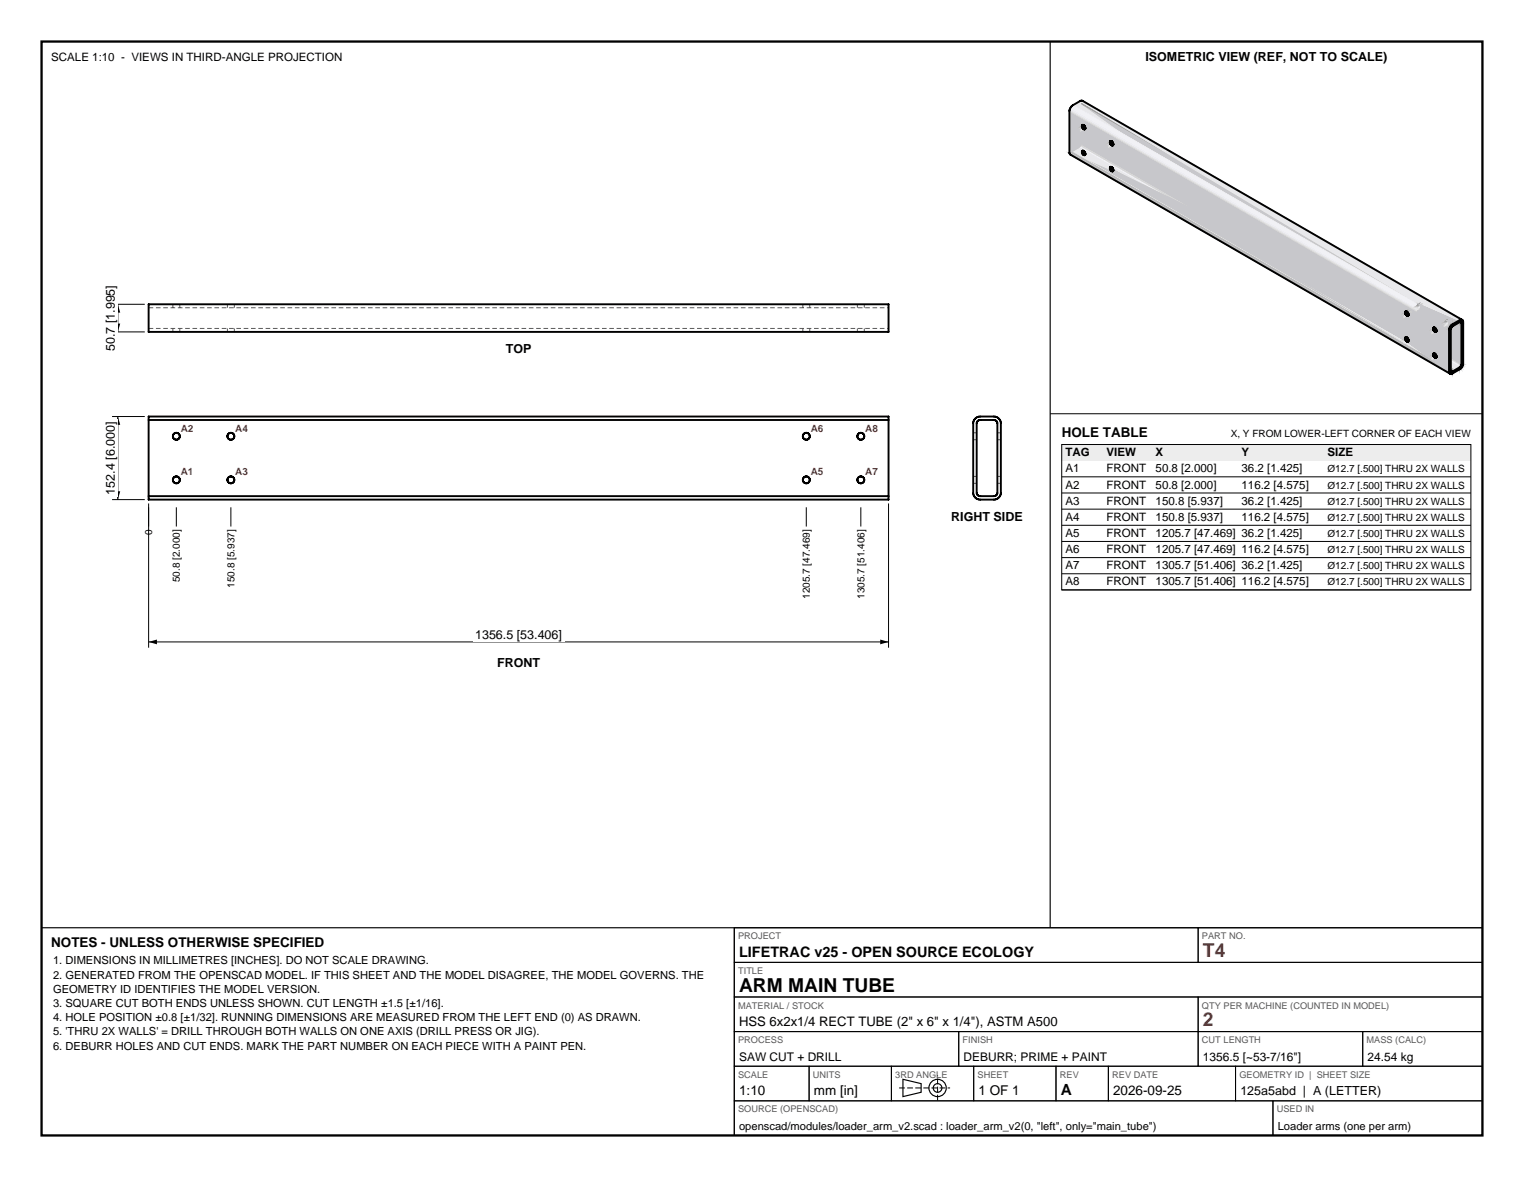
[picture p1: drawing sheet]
<svg xmlns="http://www.w3.org/2000/svg" width="279mm" height="216mm" viewBox="0 0 279 216" stroke-linecap="round" stroke-linejoin="round" font-family="sans-serif">
<path d="M7.6 7.6h264.2v200.7h-264.2z" fill="none" stroke="#000" stroke-width=".42"/>
<g fill="none" stroke="#000" stroke-width=".21">
<path d="M192.5 7.6v162.6M7.6 170.2h264.2M134.6 170.2v38.1M165.5 198l3.4 .8v1.6l-3.4 .8z"/>
<circle cx="171.9" cy="199.6" r="1.59"/>
<circle cx="171.9" cy="199.6" r=".79"/>
</g>
<g fill="none" stroke="#000" stroke-width=".18">
<path d="M27.2 92.4v26.4M162.9 92.4v26.4M27.2 117.8h135.7M134.6 170.2h85.1v6.3h-85.1zM134.6 176.5h137.2v6.4h-137.2zM219.7 170.2h52.1v6.3h-52.1zM134.6 182.9h85.1v6.3h-85.1zM134.6 189.2h41.2v6.4h-41.2zM134.6 195.6h13.7v6.3h-13.7zM148.3 195.6h15.1v6.3h-15.1zM163.4 195.6h15.1v6.3h-15.1zM175.8 189.2h43.9v6.4h-43.9z"/>
<path d="M178.5 195.6h15.1v6.3h-15.1zM193.6 195.6h9.6v6.3h-9.6zM203.2 195.6h23.3v6.3h-23.3zM219.7 182.9h52.1v6.3h-52.1zM219.7 189.2h30.1v6.4h-30.1zM226.5 195.6h45.3v6.3h-45.3zM249.8 189.2h22v6.4h-22zM134.6 201.9h98.8v6.4h-98.8zM233.4 201.9h38.4v6.4h-38.4z"/>
</g>
<path d="M164.8 199.6h9.4M171.9 201.9v-4.6" fill="none" stroke="#000" stroke-width=".18" stroke-dasharray="1.1 .4" stroke-linecap="butt"/>
<g fill="none" stroke="#000" stroke-width=".35">
<path d="M27.2 55.8h135.7v5.1h-135.7zM27.2 76.4h135.7v15.2h-135.7zM27.2 77h135.7M178.7 76.8l.7-.4h2.8l.8 .2 .4 .7 .1 13.2-.3 .7-.7 .4h-3.1l-.7-.4-.2-.4-.1-13.3zM179.2 77.3l.5-.3h2.5l.4 .2 .2 .3 .1 12.9-.2 .4-.3 .2h-2.8l-.5-.4v-13zM27.2 91h135.7"/>
<circle cx="32.3" cy="88" r=".63"/>
<circle cx="32.3" cy="80" r=".64"/>
<circle cx="42.3" cy="88" r=".64"/>
<circle cx="42.3" cy="80" r=".64"/>
<circle cx="147.8" cy="88" r=".64"/>
<circle cx="147.8" cy="80" r=".64"/>
<circle cx="157.8" cy="88" r=".64"/>
<circle cx="157.8" cy="80" r=".64"/>
</g>
<g fill="none" stroke="#595959" stroke-width=".18" stroke-dasharray=".8 .5" stroke-linecap="butt">
<path d="M27.2 56.5h135.7M31.7 56.5v-.7M33 56.5v-.7M41.7 56.5v-.7M43 56.5v-.7M147.2 56.5v-.7M148.5 56.5v-.7M157.2 56.5v-.7M158.5 56.5v-.7M27.2 60.2h135.7M31.7 60.9v-.7M33 60.9v-.7"/>
<path d="M41.7 60.9v-.7M43 60.9v-.7M147.2 60.9v-.7M148.5 60.9v-.7M157.2 60.9v-.7M158.5 60.9v-.7M178.4 79.4h.7M182.9 79.4h.6M178.4 88.7h.7M178.4 87.4h.7M178.4 80.7h.7M182.9 88.7h.6"/>
<path d="M182.9 87.4h.6M182.9 80.7h.6"/>
</g>
<path d="M27.2 117.8l1.6-.5v.9zM161.4 117.3l1.5 .5-1.5 .4z" fill="#000"/>
<path d="M86.7 114.9h16.8v2.9h-16.8z" fill-rule="evenodd" fill="#fff"/>
<path d="M20.5 76.4h6M21.6 76.4v15.2M20.5 91.6h6" fill="none" stroke="#000" stroke-width=".18"/>
<path d="M21.6 76.4l.4 1.5h-.8zM21.2 90.1h.8l-.4 1.5z" fill="#000"/>
<path d="M18.8 76.9h2.8v14.2h-2.8z" fill-rule="evenodd" fill="#fff"/>
<path d="M20.5 55.8h6M21.6 55.8v5.1M20.5 60.9h6" fill="none" stroke="#000" stroke-width=".18"/>
<path d="M21.6 55.8l.4 1.5h-.8zM21.2 59.4h.8l-.4 1.5z" fill="#000"/>
<path d="M18.8 51.9h2.8v12.9h-2.8z" fill-rule="evenodd" fill="#fff"/>
<path d="M192.5 75.9h79.3M27.2 93.1v3.5M32.3 93.1v3.5M42.3 93.1v3.5M147.8 93.1v3.5M157.8 93.1v3.5" fill="none" stroke="#000" stroke-width=".18"/>
<g fill="#c7c7cb" stroke="#c7c7cb" stroke-width=".18">
<path d="M198.3 26.7l2.4 .2z"/>
<path d="M198.3 26.7l2.5 .3z"/>
<path d="M198.3 26.7l2.4 .1z"/>
<path d="M198.3 26.7h2.3z"/>
<path d="M198.3 26.7l2.6 .4z"/>
<path d="M198.3 26.7l2.3-.1z"/>
<path d="M198.3 26.7l2.3-.2z"/>
<path d="M198.3 26.7l2.7 .4z"/>
<path d="M198.3 26.7l2.3-.3z"/>
<path d="M198.3 26.7l2.4-.3z"/>
<path d="M198.3 19.1l2.4 7.3-2.4 .3z"/>
<path d="M198.3 26.7l2.7 .4 5 2.9z"/>
<path d="M196.1 28l2.3 .2z"/>
<path d="M196.1 28l2.4 .3z"/>
<path d="M196.1 28l2.3 .1z"/>
<path d="M196.1 28h2.3z"/>
<path d="M196.1 28l2.5 .4z"/>
<path d="M196.1 28l2.6 .4z"/>
<path d="M196.1 28l2.2-.1z"/>
<path d="M196.1 28l2.2-.2z"/>
<path d="M196.1 28l2.6 .5z"/>
<path d="M196.1 28l2.3-.3z"/>
<path d="M200.7 22.1v4.3z"/>
<path d="M200.8 22.2l-.1 4.1z"/>
<path d="M200.8 22.2v4.1z"/>
<path d="M200.8 22.3l.1 4z"/>
<path d="M201 27.1l4.9 2.9z"/>
<path d="M200.9 22.3v4.1z"/>
<path d="M201.1 27.2l4.8 2.7z"/>
<path d="M201 22.4v4z"/>
<path d="M201.1 27.2l4.7 2.6z"/>
<path d="M201.1 22.4v4.1z"/>
<path d="M201.2 27.1l4.6 2.7z"/>
<path d="M201.2 27.1l4.6 2.6z"/>
<path d="M201.2 22.4v4.2z"/>
<path d="M201.2 22.4v4.3z"/>
<path d="M201.3 27l4.5 2.6z"/>
<path d="M201.3 26.9l4.4 2.6z"/>
<path d="M201.3 26.9l4.5 2.5z"/>
<path d="M196.1 20.3l2.3 7.4-2.3 .3z"/>
<path d="M198.3 26.7l7.8 3.4z"/>
<path d="M201.2 26.8l4.6 2.6z"/>
<path d="M201.2 26.7l4.6 2.6z"/>
<path d="M198.3 19.1l2.4 3v4.3z"/>
<path d="M200.7 22.1v4.2z"/>
<path d="M196.1 28l2.6 .5 5 2.9z"/>
<path d="M200.9 22.4v4z"/>
<path d="M201 27.1l5 2.9z"/>
<path d="M201.1 27.2l4.8 2.8z"/>
<path d="M198.3 19.1l2.4 3z"/>
<path d="M198.3 19.1l2.3 2.9z"/>
<path d="M198.3 19.1l2.3 2.8z"/>
<path d="M198.3 19.1l2.3 2.7z"/>
<path d="M198.4 23.4v4.3z"/>
<path d="M201.2 26.8l4.6 2.5z"/>
<path d="M198.3 19.1l2.3 2.6z"/>
<path d="M198.5 23.5l-.1 4.2z"/>
<path d="M198.5 23.5v4.1z"/>
<path d="M198.3 19.1l2.4 2.5z"/>
<path d="M198.5 23.6l.1 4.1z"/>
<path d="M198.3 19.1l2.5 2.5z"/>
<path d="M198.7 28.5l5 2.8z"/>
<path d="M198.6 23.6l.1 4.1z"/>
<path d="M198.8 28.5l4.8 2.7z"/>
<path d="M198.7 23.7v4z"/>
<path d="M198.3 19.1l2.6 2.5z"/>
<path d="M198.8 23.7v4.1z"/>
<path d="M198.9 28.5l4.6 2.6z"/>
<path d="M198.3 19.1l2.7 2.6z"/>
<path d="M199 28.4l4.5 2.6z"/>
<path d="M198.9 23.7v4.2z"/>
<path d="M198.9 23.7v4.3z"/>
<path d="M199 28.3l4.5 2.6z"/>
<path d="M199 28.2l4.5 2.6z"/>
<path d="M196.1 28l7.7 3.4z"/>
<path d="M199 28.1l4.5 2.6z"/>
<path d="M198.9 28l4.6 2.7z"/>
<path d="M196.1 20.3l2.3 3.1v4.3z"/>
<path d="M201.2 22.4l4.6 2.7-4.6 1.6z"/>
<path d="M201.2 26.7l4.6-1.6v4.2z"/>
<path d="M198.7 28.5l5 2.9z"/>
<path d="M198.8 28.5l4.9 2.8z"/>
<path d="M198.9 28.5l4.7 2.7z"/>
<path d="M198.9 28.4l4.6 2.7z"/>
<path d="M198.3 19.1l7.7 5.5-5-2.9z"/>
<path d="M196.1 20.3l2.3 3.1z"/>
<path d="M196.1 20.3l2.3 3z"/>
<path d="M201.2 22.4l4.6 2.6z"/>
<path d="M196.1 20.3l2.2 2.9z"/>
<path d="M196.1 20.3l2.2 2.8z"/>
<path d="M201.2 22.3l4.6 2.6z"/>
<path d="M201.3 22.3l4.5 2.6z"/>
<path d="M196.1 20.3l2.3 2.7z"/>
<path d="M201.3 22.2l4.4 2.6z"/>
<path d="M196.1 20.3l2.3 2.6z"/>
<path d="M196.1 20.3l2.4 2.6z"/>
<path d="M201.3 22.1l4.5 2.6z"/>
<path d="M201.2 22l4.6 2.6z"/>
<path d="M196.1 20.3l2.5 2.6z"/>
<path d="M201.2 21.9l4.6 2.7z"/>
<path d="M196.1 20.3l2.6 2.6z"/>
<path d="M201.1 21.8l4.8 2.7z"/>
<path d="M201.1 21.7l4.8 2.8z"/>
<path d="M201 21.7l5 2.9z"/>
<path d="M196.1 20.3l2.6 2.7z"/>
<path d="M205.8 25.1v4.2z"/>
<path d="M205.8 25.1l.1 4.2z"/>
<path d="M205.8 25.1l.2 4.2z"/>
<path d="M205.8 25.1l.3 4.2z"/>
<path d="M206.1 25.4v4z"/>
<path d="M206.2 25.4v4z"/>
<path d="M198.9 23.7l4.7 2.7-4.7 1.6z"/>
<path d="M206.3 25.4v4.1z"/>
<path d="M206.3 25.4v4.2z"/>
<path d="M206.4 25.2v4.7z"/>
<path d="M206.3 25.3v4.4z"/>
<path d="M206.4 25.3v4.4z"/>
<path d="M206.4 25.2v4.6z"/>
<path d="M198.9 28l4.7-1.6-.1 4.3z"/>
<path d="M201.2 22.4l4.6 2.7z"/>
<path d="M198.3 19.1l7.8 5.5z"/>
<path d="M205.9 25.2l.2 4.1z"/>
<path d="M201.2 21.9l4.7 2.6z"/>
<path d="M206 25.3l.1 4z"/>
<path d="M206.1 25.3v4z"/>
<path d="M201.1 21.7l4.9 2.9z"/>
<path d="M196.1 20.3l7.6 5.6-5-2.9z"/>
<path d="M198.9 23.7l4.6 2.6z"/>
<path d="M199 23.6l4.5 2.6z"/>
<path d="M206.4 25.3l-.1 4.4z"/>
<path d="M206.4 25.2v4.5z"/>
<path d="M199 23.5l4.5 2.6z"/>
<path d="M199 23.4l4.5 2.6z"/>
<path d="M199 23.3l4.5 2.7z"/>
<path d="M198.9 23.3l4.6 2.6z"/>
<path d="M198.9 23.2l4.7 2.7z"/>
<path d="M198.8 23.1l4.8 2.8z"/>
<path d="M198.8 23l4.9 2.9z"/>
<path d="M198.7 23l5 2.9z"/>
<path d="M203.6 26.4l-.1 4.3z"/>
<path d="M203.6 26.4v4.2z"/>
<path d="M203.6 26.4l.1 4.2z"/>
<path d="M203.6 26.4l.2 4.2z"/>
<path d="M203.9 26.7v4z"/>
<path d="M204 26.7v4.1z"/>
<path d="M204 26.7v4.2z"/>
<path d="M204.1 26.5v4.7z"/>
<path d="M204.1 26.6v4.4z"/>
<path d="M204.1 26.5v4.6z"/>
<path d="M198.9 23.7l4.7 2.7z"/>
<path d="M196.1 20.3l7.7 5.6z"/>
<path d="M199 23.3l4.5 2.6z"/>
<path d="M198.9 23.3l4.7 2.6z"/>
<path d="M203.6 26.5l.2 4.1z"/>
<path d="M203.7 26.6l.1 4z"/>
<path d="M198.8 23.1l4.9 2.8z"/>
<path d="M203.8 26.7v3.9z"/>
<path d="M204.1 26.5v4.5z"/>
<path d="M198.3 26.7l7.8 3.4 54.1 31.2z"/>
<path d="M196.1 28l7.7 3.4 54.1 31.2z"/>
<path d="M206.1 30.1l54 31.2z"/>
<path d="M206.1 30.1l54 31.1z"/>
<path d="M206.2 30.1l53.8 31.1z"/>
<path d="M206.3 30.1l53.7 31z"/>
<path d="M206.3 30.1l53.6 30.9z"/>
<path d="M206.4 30l53.5 30.9z"/>
<path d="M206.4 30l53.5 30.8z"/>
<path d="M206.4 29.9l53.5 30.9z"/>
<path d="M203.8 31.4l54.1 31.2z"/>
<path d="M203.9 31.4l53.9 31.1z"/>
<path d="M203.9 31.4l53.8 31.1z"/>
<path d="M204 31.4l53.7 31z"/>
<path d="M204 31.4l53.6 30.9z"/>
<path d="M204.1 31.3l53.5 30.9z"/>
<path d="M204.1 31.2l53.5 30.9z"/>
<path d="M206.4 25.2l53.5 30.9-53.5-26.2z"/>
<path d="M206.4 25.2l53.5 30.8z"/>
<path d="M206.4 25.1l53.5 30.9z"/>
<path d="M206.4 25l53.5 30.9z"/>
<path d="M206.3 24.9l53.6 30.9z"/>
<path d="M206.3 24.8l53.7 31z"/>
<path d="M206.1 24.6l54.1 31.2z"/>
<path d="M206.2 24.7l53.9 31.1z"/>
<path d="M206.1 24.6l54 31.2z"/>
<path d="M198.3 19.1l69.6 40.1-61.8-34.6z"/>
<path d="M204.1 26.5l53.5 30.9-53.5-26.2z"/>
<path d="M204.1 26.5l53.5 30.8z"/>
<path d="M204.1 26.4l53.5 30.9z"/>
<path d="M204.1 26.3l53.5 30.9z"/>
<path d="M204.1 26.2l53.5 31z"/>
<path d="M204 26.1l53.7 31z"/>
<path d="M203.8 25.9l54.1 31.2z"/>
<path d="M203.9 26l53.9 31.1z"/>
<path d="M203.9 25.9l54 31.2z"/>
<path d="M196.1 20.3l69.6 40.2-61.9-34.6z"/>
<path d="M198.3 26.7l61.9 34.6 7.7 5.5z"/>
<path d="M206.2 30.1l53.9 31.1z"/>
<path d="M206.1 30.1l54.1 31.2z"/>
<path d="M206.3 30.1l53.7 31.1z"/>
<path d="M206.4 29.9l53.5 26.2v4.7z"/>
<path d="M196.1 28l61.8 34.6 7.8 5.6z"/>
<path d="M203.9 31.4l54 31.2z"/>
<path d="M204 31.4l53.7 31.1z"/>
<path d="M204.1 31.4l53.5 30.9z"/>
<path d="M204.1 31.2l53.5 26.2v4.7z"/>
<path d="M206.4 25.2l53.5 30.9z"/>
<path d="M206.4 25l53.5 30.8z"/>
<path d="M206.3 24.9l53.7 30.9z"/>
<path d="M206.3 24.8l53.8 31z"/>
<path d="M204.1 26.5l53.5 30.9z"/>
<path d="M204.1 26.2l53.6 30.9z"/>
<path d="M204 26.1l53.8 31z"/>
<path d="M203.9 26l54 31.1z"/>
<path d="M206.1 24.6l61.8 34.6-7.7-3.4z"/>
<path d="M203.8 25.9l61.9 34.6-7.8-3.4z"/>
<path d="M259.9 56.1v4.7z"/>
<path d="M259.9 56.1v4.6z"/>
<path d="M259.9 56.1v4.5z"/>
<path d="M259.9 56.1l.1 4.5z"/>
<path d="M259.9 56.1l.1 4.4z"/>
<path d="M259.9 56.1l.2 4.4z"/>
<path d="M260.3 61.4l4.9 2.8z"/>
<path d="M259.9 56.1l.3 4.5z"/>
<path d="M260.3 61.4l4.8 2.7z"/>
<path d="M260.3 56.6v4z"/>
<path d="M260.4 61.4l4.7 2.6z"/>
<path d="M260.3 56.6v4.1z"/>
<path d="M260.4 61.4l4.6 2.6z"/>
<path d="M260.4 56.6v4.1z"/>
<path d="M260.5 61.3l4.5 2.6z"/>
<path d="M260.4 56.6l.1 4.3z"/>
<path d="M260.4 56.6v4.2z"/>
<path d="M260.5 61.2l4.5 2.6z"/>
<path d="M260.5 61.1l4.5 2.6z"/>
<path d="M260.5 61l4.5 2.6z"/>
<path d="M260.2 61.3l7.7 5.5z"/>
<path d="M260.5 60.9l4.5 2.6z"/>
<path d="M260 56.3l.2 4.3z"/>
<path d="M259.9 56.3l.3 4.3z"/>
<path d="M260 56.4l.2 4.2z"/>
<path d="M259.9 56.2l.3 4.4z"/>
<path d="M260.1 56.5l.1 4.1z"/>
<path d="M260.2 56.6v4z"/>
<path d="M260.3 61.4l5 2.8z"/>
<path d="M260.4 61.4l4.7 2.7z"/>
<path d="M260.5 61.3l4.5 2.7z"/>
<path d="M257.6 57.4v4.7z"/>
<path d="M257.6 57.4v4.6z"/>
<path d="M257.6 57.4v4.5z"/>
<path d="M260.5 61l4.5 2.5z"/>
<path d="M257.6 57.4l.1 4.5z"/>
<path d="M257.6 57.4l.1 4.4z"/>
<path d="M257.6 57.4l.3 4.5z"/>
<path d="M260.3 61.4l5 2.8 2.6 2.6z"/>
<path d="M258 62.7l4.9 2.8z"/>
<path d="M258 62.7l4.9 2.7z"/>
<path d="M258 57.9v4z"/>
<path d="M258.1 62.7l4.7 2.7z"/>
<path d="M258 57.9v4.1z"/>
<path d="M258.1 62.7l4.7 2.6z"/>
<path d="M258.1 57.9v4.2z"/>
<path d="M258.2 62.6l4.5 2.6z"/>
<path d="M258.1 57.9l.1 4.3z"/>
<path d="M258.2 62.5l4.5 2.6z"/>
<path d="M258.2 62.5l4.5 2.5z"/>
<path d="M258.2 62.4l4.5 2.6z"/>
<path d="M258.2 62.3l4.5 2.6z"/>
<path d="M257.9 62.6l7.8 5.6z"/>
<path d="M258.2 62.2l4.6 2.7z"/>
<path d="M260.4 56.6l4.7 2.7-4.6 1.6z"/>
<path d="M260.5 60.9l4.6-1.6-.1 4.2z"/>
<path d="M257.7 57.7l.2 4.2z"/>
<path d="M257.6 57.6l.3 4.3z"/>
<path d="M257.6 57.5l.3 4.4z"/>
<path d="M257.8 57.8l.1 4.1z"/>
<path d="M257.9 57.9v4z"/>
<path d="M258 62.7l5 2.9z"/>
<path d="M265.3 64.2l2.6 2.6z"/>
<path d="M258.1 62.7l4.8 2.7z"/>
<path d="M265.3 64.3l2.6 2.5z"/>
<path d="M258.2 62.6l4.6 2.7z"/>
<path d="M265.4 64.3l2.5 2.5z"/>
<path d="M265.5 64.3l2.4 2.5z"/>
<path d="M265.6 64.3l2.3 2.5z"/>
<path d="M265.6 64.2l2.3 2.6z"/>
<path d="M260.4 56.6l4.6 2.6z"/>
<path d="M258.2 62.3l4.6 2.6z"/>
<path d="M260.5 56.5l4.5 2.6z"/>
<path d="M265.6 64.1l2.3 2.7z"/>
<path d="M265.6 64l2.3 2.8z"/>
<path d="M265.6 63.9l2.3 2.9z"/>
<path d="M260.5 56.4l4.5 2.6z"/>
<path d="M258 62.7l5 2.9 2.7 2.6z"/>
<path d="M260.5 56.3l4.5 2.6z"/>
<path d="M260.5 56.2l4.5 2.7z"/>
<path d="M260.5 56.2l4.5 2.6z"/>
<path d="M260.4 56.1l4.7 2.7z"/>
<path d="M260.4 56l4.7 2.8z"/>
<path d="M260.3 55.9l4.9 2.9z"/>
<path d="M260.3 55.9l5 2.9z"/>
<path d="M265.1 59.3l-.1 4.2z"/>
<path d="M265.1 59.3v4.2z"/>
<path d="M265.1 59.3l.2 4.2z"/>
<path d="M265.4 59.6v4z"/>
<path d="M258.1 57.9l4.7 2.7-4.6 1.6z"/>
<path d="M265.5 59.6v4.1z"/>
<path d="M265.5 59.6l.1 4.2z"/>
<path d="M265.6 59.6v4.3z"/>
<path d="M258.2 62.2l4.6-1.6v4.3z"/>
<path d="M260.4 56.6l4.7 2.7z"/>
<path d="M260.5 56.6l4.5 2.6z"/>
<path d="M260.2 55.8l7.7 3.4z"/>
<path d="M263 65.6l2.7 2.6z"/>
<path d="M260.5 56.2l4.6 2.6z"/>
<path d="M265.1 59.4l.2 4.1z"/>
<path d="M263.1 65.6l2.6 2.6z"/>
<path d="M265.2 59.5l.1 4z"/>
<path d="M265.3 59.5v4z"/>
<path d="M263.2 65.6l2.5 2.6z"/>
<path d="M260.4 56l4.8 2.8z"/>
<path d="M265.3 59.6v3.9z"/>
<path d="M263.3 65.6l2.4 2.6z"/>
<path d="M263.3 65.5l2.4 2.7z"/>
<path d="M258.1 57.9l4.7 2.6z"/>
<path d="M263.4 65.5l2.3 2.7z"/>
<path d="M258.2 57.8l4.5 2.7z"/>
<path d="M263.4 65.4l2.3 2.8z"/>
<path d="M263.4 65.3l2.3 2.9z"/>
<path d="M258.2 57.8l4.5 2.6z"/>
<path d="M263.3 65.3l2.4 2.9z"/>
<path d="M263.3 65.2l2.4 3z"/>
<path d="M258.2 57.7l4.5 2.6z"/>
<path d="M258.2 57.6l4.5 2.6z"/>
<path d="M258.2 57.5l4.6 2.6z"/>
<path d="M267.9 59.2v7.6l-2.3-2.9z"/>
<path d="M258.1 57.4l4.7 2.7z"/>
<path d="M258.1 57.3l4.8 2.8z"/>
<path d="M258 57.2l4.9 2.9z"/>
<path d="M258 57.2l5 2.9z"/>
<path d="M262.8 60.6v4.3z"/>
<path d="M262.8 60.6v4.2z"/>
<path d="M262.8 60.6l.1 4.2z"/>
<path d="M262.8 60.6l.2 4.2z"/>
<path d="M262.8 60.6l.2 4.3z"/>
<path d="M263.1 60.9v4z"/>
<path d="M263.2 60.9v4.1z"/>
<path d="M260.3 55.9l7.6 3.3-2.6-.4z"/>
<path d="M263.2 60.9l.1 4.2z"/>
<path d="M263.3 60.9v4.3z"/>
<path d="M265.6 59.5l2.3-.3-2.3 4.7z"/>
<path d="M258.1 57.9l4.7 2.7z"/>
<path d="M258.2 57.9l4.6 2.6z"/>
<path d="M257.9 57.1l7.8 3.4z"/>
<path d="M258.2 57.6l4.6 2.5z"/>
<path d="M262.9 60.7l.1 4.2z"/>
<path d="M262.9 60.8l.1 4.1z"/>
<path d="M258.1 57.4l4.8 2.7z"/>
<path d="M263 60.8v4.1z"/>
<path d="M263 60.9v4z"/>
<path d="M265.6 59.5l2.3-.3z"/>
<path d="M265.7 60.5v7.7l-2.4-3z"/>
<path d="M265.6 59.4l2.3-.2z"/>
<path d="M265.3 58.8l2.6 .4z"/>
<path d="M265.6 59.3l2.3-.1z"/>
<path d="M265.4 58.8l2.5 .4z"/>
<path d="M265.6 59.2h2.3z"/>
<path d="M265.4 58.9l2.5 .3z"/>
<path d="M265.6 59.1l2.3 .1z"/>
<path d="M265.6 59l2.3 .2z"/>
<path d="M265.5 59l2.4 .2z"/>
<path d="M258 57.2l7.7 3.3-2.7-.4z"/>
<path d="M263.3 60.9l2.4-.4-2.4 4.7z"/>
<path d="M263.3 60.8l2.4-.3z"/>
<path d="M263.4 60.7l2.3-.2z"/>
<path d="M263 60.1l2.7 .4z"/>
<path d="M263.4 60.6l2.3-.1z"/>
<path d="M263.1 60.2l2.6 .3z"/>
<path d="M263.3 60.5h2.4z"/>
<path d="M263.2 60.2l2.5 .3z"/>
<path d="M263.3 60.4l2.4 .1z"/>
<path d="M263.2 60.3l2.5 .2z"/>
</g>
<g fill="#dadade" stroke="#dadade" stroke-width=".18">
<path d="M200.7 26.8l.3-.1z"/>
<path d="M198.4 28.1l.4-.1z"/>
<path d="M200.7 22.1l.3-.2z"/>
<path d="M205.8 29.8l.4-.1z"/>
<path d="M198.4 23.4l.4-.1z"/>
<path d="M203.5 31.1l.4-.1z"/>
<path d="M205.8 25l.4-.1z"/>
<path d="M203.5 26.3l.4-.1z"/>
<path d="M259.9 61l.4-.1z"/>
<path d="M257.6 62.3l.4-.1z"/>
<path d="M259.9 56.3l.4-.1z"/>
<path d="M265 64l.4-.1z"/>
<path d="M257.6 57.6l.4-.1z"/>
<path d="M262.8 65.3l.3-.1z"/>
<path d="M265 59.2l.4-.1z"/>
<path d="M262.8 60.5l.3-.1z"/>
</g>
<g fill="#e2e2e7" stroke="#e2e2e7" stroke-width=".18">
<path d="M200.8 27l.2-.3z"/>
<path d="M200.7 26.9l.3-.2z"/>
<path d="M198.5 28.3l.3-.3z"/>
<path d="M198.4 28.2l.4-.2z"/>
<path d="M200.8 22.2l.2-.3z"/>
<path d="M200.7 22.1l.3-.2z"/>
<path d="M205.9 29.9l.3-.2z"/>
<path d="M205.8 29.8l.4-.1z"/>
<path d="M198.5 23.5l.3-.2z"/>
<path d="M198.4 23.4l.4-.1z"/>
<path d="M203.6 31.2l.3-.2z"/>
<path d="M205.9 25.2l.3-.3z"/>
<path d="M205.8 25.1l.4-.2z"/>
<path d="M203.6 26.5l.3-.3z"/>
<path d="M203.6 26.4l.3-.2z"/>
<path d="M198.3 26.8l69.6 40.1z"/>
<path d="M196.1 20l69.6 40.2-69.6-40z"/>
<path d="M198.3 26.8l69.6 40.2z"/>
<path d="M196.1 20.2l69.6 40v.2z"/>
<path d="M260 61.2l.3-.3z"/>
<path d="M260 61.1l.3-.2z"/>
<path d="M257.7 62.5l.3-.3z"/>
<path d="M257.7 62.4l.3-.2z"/>
<path d="M260 56.4l.3-.2z"/>
<path d="M260 56.3l.3-.1z"/>
<path d="M265.1 64.1l.3-.2z"/>
<path d="M265.1 64l.3-.1z"/>
<path d="M257.7 57.7l.3-.2z"/>
<path d="M262.9 65.4l.2-.2z"/>
<path d="M262.8 65.4l.3-.2z"/>
<path d="M265.1 59.4l.3-.3z"/>
<path d="M265.1 59.3l.3-.2z"/>
<path d="M262.9 60.7l.2-.3z"/>
<path d="M262.8 60.6l.3-.2z"/>
</g>
<g fill="#d0d0d4" stroke="#d0d0d4" stroke-width=".18">
<path d="M200.6 26.7l.4-.2z"/>
<path d="M200.6 26.7l.4-.1z"/>
<path d="M198.4 28l.3-.2z"/>
<path d="M198.4 28l.3-.1z"/>
<path d="M200.6 22l.4-.2z"/>
<path d="M200.6 22l.4-.1z"/>
<path d="M205.8 29.7l.3-.2z"/>
<path d="M205.8 29.7l.3-.1z"/>
<path d="M198.4 23.3l.3-.2z"/>
<path d="M198.4 23.3l.3-.1z"/>
<path d="M203.5 31l.3-.2z"/>
<path d="M203.5 31l.4-.1z"/>
<path d="M205.8 24.9l.3-.2z"/>
<path d="M205.8 24.9l.3-.1z"/>
<path d="M203.5 26.2l.3-.1z"/>
<path d="M203.5 26.2l.4-.1z"/>
</g>
<g fill="#e8e8ec" stroke="#e8e8ec" stroke-width=".18">
<path d="M200.8 27l.3-.2z"/>
<path d="M198.5 28.3l.4-.2z"/>
<path d="M198.5 28.3l.3-.2z"/>
<path d="M200.8 22.3l.3-.2z"/>
<path d="M200.8 22.2l.3-.2z"/>
<path d="M205.9 30l.4-.2z"/>
<path d="M205.9 29.9l.3-.2z"/>
<path d="M198.5 23.6l.4-.2z"/>
<path d="M198.5 23.5l.3-.2z"/>
<path d="M203.7 31.3l.3-.2z"/>
<path d="M203.6 31.2l.3-.2z"/>
<path d="M205.9 25.2l.4-.1z"/>
<path d="M205.9 25.2l.3-.2z"/>
<path d="M203.7 26.6l.3-.2z"/>
<path d="M203.6 26.5l.3-.2z"/>
<path d="M260.1 61.2l.3-.2z"/>
<path d="M260 61.2l.3-.2z"/>
<path d="M257.8 62.5l.3-.1z"/>
<path d="M257.7 62.5l.4-.2z"/>
<path d="M260.1 56.5l.3-.2z"/>
<path d="M260 56.4l.3-.2z"/>
<path d="M265.2 64.2l.3-.2z"/>
<path d="M265.1 64.1l.4-.2z"/>
<path d="M257.8 57.8l.3-.2z"/>
<path d="M257.7 57.7l.4-.2z"/>
<path d="M262.9 65.5l.3-.2z"/>
<path d="M262.9 65.4l.3-.2z"/>
<path d="M265.2 59.5l.3-.2z"/>
<path d="M265.1 59.4l.4-.2z"/>
<path d="M262.9 60.8l.3-.2z"/>
<path d="M262.9 60.7l.3-.2z"/>
</g>
<g fill="#c4c4c7" stroke="#c4c4c7" stroke-width=".18">
<path d="M200.6 26.6l.3-.2z"/>
<path d="M200.6 26.6l.4-.1z"/>
<path d="M198.3 27.9l.4-.1z"/>
<path d="M200.6 21.9l.3-.2z"/>
<path d="M200.6 21.9l.4-.1z"/>
<path d="M205.8 29.6l.3-.2z"/>
<path d="M205.8 29.6l.3-.1z"/>
<path d="M198.3 23.2l.4-.2z"/>
<path d="M198.3 23.2l.4-.1z"/>
<path d="M203.5 30.9l.3-.2z"/>
<path d="M203.5 30.9l.3-.1z"/>
<path d="M205.8 24.9l.3-.2z"/>
<path d="M203.5 26.2l.3-.2z"/>
<path d="M203.5 26.2l.3-.1z"/>
</g>
<g fill="#eaeaef" stroke="#eaeaef" stroke-width=".18">
<path d="M200.9 27.1l.3-.2z"/>
<path d="M200.8 27l.3-.2z"/>
<path d="M198.6 28.4l.3-.2z"/>
<path d="M198.5 28.3l.4-.2z"/>
<path d="M200.9 22.3l.3-.2z"/>
<path d="M200.8 22.3l.3-.2z"/>
<path d="M206 30l.3-.2z"/>
<path d="M205.9 30l.4-.2z"/>
<path d="M198.6 23.6l.3-.1z"/>
<path d="M198.5 23.6l.4-.2z"/>
<path d="M203.7 31.4l.4-.2z"/>
<path d="M203.7 31.3l.3-.2z"/>
<path d="M206 25.3l.3-.2z"/>
<path d="M205.9 25.2l.4-.1z"/>
<path d="M203.7 26.6l.4-.2z"/>
<path d="M203.7 26.6l.3-.2z"/>
<path d="M260.1 61.3l.4-.2z"/>
<path d="M260.1 61.2l.3-.2z"/>
<path d="M257.9 62.6l.3-.2z"/>
<path d="M257.8 62.5l.3-.1z"/>
<path d="M260.1 56.5l.4-.1z"/>
<path d="M260.1 56.5l.3-.2z"/>
<path d="M265.3 64.2l.3-.1z"/>
<path d="M265.2 64.2l.3-.2z"/>
<path d="M257.9 57.9l.3-.2z"/>
<path d="M257.8 57.8l.3-.2z"/>
<path d="M263 65.6l.3-.2z"/>
<path d="M262.9 65.5l.3-.2z"/>
<path d="M265.3 59.5l.3-.2z"/>
<path d="M265.2 59.5l.3-.2z"/>
<path d="M263 60.8l.3-.2z"/>
<path d="M262.9 60.8l.3-.2z"/>
</g>
<g fill="#eaeaee" stroke="#eaeaee" stroke-width=".18">
<path d="M200.9 27.1l.4-.2z"/>
<path d="M200.9 27.1l.3-.2z"/>
<path d="M198.7 28.4l.3-.2z"/>
<path d="M198.6 28.4l.3-.2z"/>
<path d="M200.9 22.4l.4-.2z"/>
<path d="M200.9 22.3l.3-.2z"/>
<path d="M206.1 30.1l.3-.2z"/>
<path d="M206 30l.3-.2z"/>
<path d="M198.7 23.7l.3-.2z"/>
<path d="M198.6 23.6l.3-.1z"/>
<path d="M203.8 31.4l.3-.2z"/>
<path d="M203.7 31.4l.4-.2z"/>
<path d="M206.1 25.3l.3-.1z"/>
<path d="M206 25.3l.3-.2z"/>
<path d="M203.8 26.7l.3-.2z"/>
<path d="M203.7 26.6l.4-.2z"/>
<path d="M260.2 61.3l.3-.2z"/>
<path d="M260.1 61.3l.4-.2z"/>
<path d="M257.9 62.6l.3-.1z"/>
<path d="M257.9 62.6l.3-.2z"/>
<path d="M260.2 56.6l.3-.2z"/>
<path d="M260.1 56.5l.4-.1z"/>
<path d="M265.3 64.3l.3-.2z"/>
<path d="M265.3 64.2l.3-.1z"/>
<path d="M257.9 57.9l.3-.2z"/>
<path d="M263 65.6l.4-.2z"/>
<path d="M263 65.6l.3-.2z"/>
<path d="M265.3 59.6l.3-.2z"/>
<path d="M265.3 59.5l.3-.2z"/>
<path d="M263 60.9l.4-.2z"/>
<path d="M263 60.8l.3-.2z"/>
</g>
<g fill="#b6b6b9" stroke="#b6b6b9" stroke-width=".18">
<path d="M200.6 26.6l.3-.2z"/>
<path d="M198.3 27.9l.4-.2z"/>
<path d="M198.3 27.9l.4-.1z"/>
<path d="M200.6 21.8l.3-.2z"/>
<path d="M200.6 21.8l.3-.1z"/>
<path d="M205.7 29.5l.4-.2z"/>
<path d="M205.7 29.5l.4-.1z"/>
<path d="M198.3 23.1l.4-.2z"/>
<path d="M198.3 23.1l.4-.1z"/>
<path d="M203.5 30.8l.3-.2z"/>
<path d="M203.5 30.8l.3-.1z"/>
<path d="M205.7 24.8l.4-.2z"/>
<path d="M205.7 24.8l.4-.1z"/>
<path d="M203.5 26.1l.3-.2z"/>
<path d="M203.5 26.1l.3-.1z"/>
<path d="M259.9 60.8l.3-.2z"/>
<path d="M259.9 60.8l.3-.1z"/>
<path d="M257.6 62.1l.3-.2z"/>
<path d="M257.6 62.1l.3-.1z"/>
<path d="M259.9 56l.3-.2z"/>
<path d="M259.9 56l.3-.1z"/>
<path d="M265 63.7l.3-.2z"/>
<path d="M265 63.7l.3-.1z"/>
<path d="M257.6 57.3l.3-.2z"/>
<path d="M257.6 57.3l.3-.1z"/>
<path d="M262.7 65l.3-.1z"/>
<path d="M262.7 65l.4-.1z"/>
<path d="M265 59l.3-.2z"/>
<path d="M265 59l.3-.1z"/>
<path d="M262.7 60.3l.3-.2z"/>
<path d="M262.7 60.3l.4-.1z"/>
</g>
<g fill="#a7a7ab" stroke="#a7a7ab" stroke-width=".18">
<path d="M200.6 26.5l.3-.2z"/>
<path d="M200.6 26.5l.3-.1z"/>
<path d="M198.3 27.8l.4-.2z"/>
<path d="M198.3 27.8l.4-.1z"/>
<path d="M200.6 21.7l.3-.1z"/>
<path d="M205.8 29.4l.3-.1z"/>
<path d="M198.3 23.1l.4-.2z"/>
<path d="M203.5 30.8l.3-.2z"/>
<path d="M205.8 24.7l.3-.2z"/>
<path d="M205.8 24.7l.3-.1z"/>
<path d="M203.5 26l.3-.2z"/>
<path d="M203.5 26l.3-.1z"/>
<path d="M259.9 60.7l.3-.2z"/>
<path d="M259.9 60.7l.3-.1z"/>
<path d="M257.6 62l.3-.2z"/>
<path d="M257.6 62l.3-.1z"/>
<path d="M259.9 56l.3-.2z"/>
<path d="M265 63.7l.3-.2z"/>
<path d="M257.6 57.3l.3-.2z"/>
<path d="M262.7 65l.4-.2z"/>
<path d="M262.7 65l.3-.1z"/>
<path d="M265 58.9l.3-.2z"/>
<path d="M265 58.9l.3-.1z"/>
<path d="M262.7 60.2l.4-.2z"/>
<path d="M262.7 60.2l.3-.1z"/>
</g>
<g fill="#e7e7eb" stroke="#e7e7eb" stroke-width=".18">
<path d="M201 27.1l.3-.1z"/>
<path d="M200.9 27.1l.4-.2z"/>
<path d="M198.7 28.5l.4-.2z"/>
<path d="M198.7 28.4l.3-.2z"/>
<path d="M201 22.4l.3-.2z"/>
<path d="M200.9 22.4l.4-.2z"/>
<path d="M206.1 30.1l.4-.2z"/>
<path d="M206.1 30.1l.3-.2z"/>
<path d="M198.7 23.7l.4-.2z"/>
<path d="M198.7 23.7l.3-.2z"/>
<path d="M203.9 31.4l.3-.2z"/>
<path d="M203.8 31.4l.3-.2z"/>
<path d="M206.1 25.4l.4-.2z"/>
<path d="M206.1 25.3l.3-.1z"/>
<path d="M203.9 26.7l.3-.2z"/>
<path d="M203.8 26.7l.3-.2z"/>
<path d="M260.3 61.4l.3-.2z"/>
<path d="M260.2 61.3l.3-.2z"/>
<path d="M258 62.7l.3-.2z"/>
<path d="M257.9 62.6l.3-.1z"/>
<path d="M260.3 56.6l.3-.2z"/>
<path d="M260.2 56.6l.3-.2z"/>
<path d="M265.4 64.3l.3-.2z"/>
<path d="M265.3 64.3l.3-.2z"/>
<path d="M258 57.9l.3-.2z"/>
<path d="M257.9 57.9l.3-.2z"/>
<path d="M263.1 65.6l.3-.2z"/>
<path d="M263 65.6l.4-.2z"/>
<path d="M265.4 59.6l.3-.2z"/>
<path d="M265.3 59.6l.3-.2z"/>
<path d="M263.1 60.9l.3-.2z"/>
<path d="M263 60.9l.4-.2z"/>
</g>
<g fill="#9e9ea1" stroke="#9e9ea1" stroke-width=".18">
<path d="M200.6 26.4l.4-.2z"/>
<path d="M200.6 26.4l.3-.1z"/>
<path d="M200.7 26.4l.3-.2z"/>
<path d="M200.7 26.3l.3-.1z"/>
<path d="M198.4 27.7l.3-.1z"/>
<path d="M198.4 27.7l.3-.2z"/>
<path d="M198.4 27.7l.4-.2z"/>
<path d="M200.6 21.7l.4-.2z"/>
<path d="M200.6 21.7l.3-.1z"/>
<path d="M200.7 21.6l.3-.1z"/>
<path d="M200.7 21.6l.3-.2z"/>
<path d="M205.8 29.4l.3-.2z"/>
<path d="M205.8 29.4l.3-.1z"/>
<path d="M205.8 29.3l.3-.1z"/>
<path d="M205.8 29.3l.4-.2z"/>
<path d="M198.4 23l.3-.2z"/>
<path d="M198.4 23l.3-.1z"/>
<path d="M198.4 22.9l.4-.2z"/>
<path d="M203.5 30.7l.3-.2z"/>
<path d="M203.5 30.7l.3-.1z"/>
<path d="M203.5 30.7l.4-.2z"/>
<path d="M203.6 30.6l.3-.2z"/>
<path d="M205.8 24.6l.3-.1z"/>
<path d="M205.8 24.6l.3-.2z"/>
<path d="M205.8 24.6l.4-.2z"/>
<path d="M203.5 26l.3-.2z"/>
<path d="M203.5 25.9l.4-.2z"/>
<path d="M203.5 25.9l.3-.1z"/>
<path d="M203.6 25.9l.3-.2z"/>
<path d="M196.1 28.3l69.6 40.2z"/>
<path d="M198.3 18.9l69.5 40.2z"/>
<path d="M196.2 28.4l69.6 40.1z"/>
<path d="M198.3 18.9l69.6 40.2z"/>
<path d="M259.9 60.6l.3-.2z"/>
<path d="M259.9 60.6l.3-.1z"/>
<path d="M260 60.6l.3-.2z"/>
<path d="M257.6 61.9l.3-.1z"/>
<path d="M257.6 61.9l.4-.2z"/>
<path d="M257.7 61.9l.3-.2z"/>
<path d="M259.9 55.9l.3-.2z"/>
<path d="M259.9 55.9l.3-.1z"/>
<path d="M259.9 55.8l.3-.1z"/>
<path d="M260 55.8l.3-.2z"/>
<path d="M265 63.6l.3-.2z"/>
<path d="M265 63.6l.3-.1z"/>
<path d="M265 63.5l.4-.1z"/>
<path d="M265 63.5l.3-.1z"/>
<path d="M265.1 63.5l.3-.2z"/>
<path d="M257.6 57.2l.3-.2z"/>
<path d="M257.6 57.2l.3-.1z"/>
<path d="M257.6 57.2l.4-.2z"/>
<path d="M257.7 57.1l.3-.2z"/>
<path d="M262.7 64.9l.4-.2z"/>
<path d="M262.7 64.9l.4-.1z"/>
<path d="M262.8 64.9l.3-.2z"/>
<path d="M262.8 64.8l.3-.2z"/>
<path d="M265 58.9l.3-.2z"/>
<path d="M265 58.8l.4-.2z"/>
<path d="M265 58.8l.3-.1z"/>
<path d="M265.1 58.8l.3-.2z"/>
<path d="M262.7 60.2l.4-.2z"/>
<path d="M262.8 60.1l.3-.2z"/>
<path d="M262.8 60.1l.3-.1z"/>
</g>
<g fill="#e0e0e5" stroke="#e0e0e5" stroke-width=".18">
<path d="M201.1 27.2l.3-.2z"/>
<path d="M201 27.1l.3-.1z"/>
<path d="M198.8 28.5l.3-.2z"/>
<path d="M198.7 28.5l.4-.2z"/>
<path d="M206.2 30.1l.3-.2z"/>
<path d="M206.1 30.1l.4-.2z"/>
<path d="M203.9 31.4l.3-.2z"/>
<path d="M260.3 61.4l.3-.2z"/>
<path d="M258 62.7l.4-.2z"/>
<path d="M258 62.7l.3-.2z"/>
<path d="M260.3 56.6l.3-.2z"/>
<path d="M265.4 64.3l.4-.2z"/>
<path d="M265.4 64.3l.3-.2z"/>
<path d="M258 57.9l.4-.1z"/>
<path d="M258 57.9l.3-.2z"/>
<path d="M263.2 65.6l.3-.1z"/>
<path d="M263.1 65.6l.3-.2z"/>
<path d="M265.4 59.6l.4-.2z"/>
<path d="M265.4 59.6l.3-.2z"/>
<path d="M263.2 60.9l.3-.2z"/>
<path d="M263.1 60.9l.3-.2z"/>
</g>
<g fill="#d8d8dc" stroke="#d8d8dc" stroke-width=".18">
<path d="M201.1 27.2l.3-.2z"/>
<path d="M198.8 28.5l.4-.2z"/>
<path d="M198.8 28.5l.3-.2z"/>
<path d="M201.1 22.4l.3-.2z"/>
<path d="M206.3 30.1l.3-.2z"/>
<path d="M206.2 30.1l.3-.2z"/>
<path d="M198.8 23.7l.4-.2z"/>
<path d="M198.8 23.7l.3-.2z"/>
<path d="M204 31.4l.3-.2z"/>
<path d="M203.9 31.4l.3-.2z"/>
<path d="M206.3 25.4l.3-.2z"/>
<path d="M206.2 25.4l.3-.2z"/>
<path d="M204 26.7l.3-.2z"/>
<path d="M203.9 26.7l.3-.2z"/>
<path d="M196.6 28l69.6 40.2z"/>
<path d="M198.1 18.5l69.6 40.2z"/>
<path d="M198.3 18.5l69.6 40.1z"/>
<path d="M260.4 61.4l.3-.2z"/>
<path d="M260.3 61.4l.3-.2z"/>
<path d="M258.1 62.7l.3-.2z"/>
<path d="M258 62.7l.4-.2z"/>
<path d="M260.4 56.6l.3-.2z"/>
<path d="M260.3 56.6l.3-.2z"/>
<path d="M265.5 64.3l.3-.2z"/>
<path d="M265.4 64.3l.4-.2z"/>
<path d="M258.1 57.9l.3-.1z"/>
<path d="M258 57.9l.4-.1z"/>
<path d="M263.2 65.6l.4-.1z"/>
<path d="M263.2 65.6l.3-.1z"/>
<path d="M265.5 59.6l.3-.2z"/>
<path d="M265.4 59.6l.4-.2z"/>
<path d="M263.2 60.9l.4-.2z"/>
<path d="M263.2 60.9l.3-.2z"/>
</g>
<g fill="#cdcdd1" stroke="#cdcdd1" stroke-width=".18">
<path d="M201.2 27.1l.3-.1z"/>
<path d="M201.1 27.2l.3-.2z"/>
<path d="M198.9 28.5l.3-.2z"/>
<path d="M198.8 28.5l.4-.2z"/>
<path d="M201.2 22.4l.3-.2z"/>
<path d="M201.1 22.4l.3-.2z"/>
<path d="M206.3 30.1l.3-.2z"/>
<path d="M198.9 23.7l.3-.2z"/>
<path d="M198.8 23.7l.4-.2z"/>
<path d="M204 31.4l.4-.2z"/>
<path d="M204 31.4l.3-.2z"/>
<path d="M206.3 25.4l.3-.2z"/>
<path d="M204 26.7l.4-.2z"/>
<path d="M204 26.7l.3-.2z"/>
<path d="M260.4 61.4l.3-.2z"/>
<path d="M258.1 62.7l.4-.2z"/>
<path d="M258.1 62.7l.3-.2z"/>
<path d="M260.4 56.6l.3-.2z"/>
<path d="M265.6 64.3l.3-.2z"/>
<path d="M265.5 64.3l.3-.2z"/>
<path d="M258.1 57.9l.4-.2z"/>
<path d="M258.1 57.9l.3-.1z"/>
<path d="M263.3 65.6l.3-.2z"/>
<path d="M263.2 65.6l.4-.1z"/>
<path d="M265.6 59.6l.3-.2z"/>
<path d="M265.5 59.6l.3-.2z"/>
<path d="M263.3 60.9l.3-.2z"/>
<path d="M263.2 60.9l.4-.2z"/>
</g>
<g fill="#e1e1e5" stroke="#e1e1e5" stroke-width=".18">
<path d="M201.1 22.4l.3-.2z"/>
<path d="M201 22.4l.3-.2z"/>
<path d="M198.8 23.7l.3-.2z"/>
<path d="M198.7 23.7l.4-.2z"/>
<path d="M206.2 25.4l.3-.2z"/>
<path d="M206.1 25.4l.4-.2z"/>
<path d="M203.9 26.7l.3-.2z"/>
</g>
<g fill="#f1f1f6" stroke="#f1f1f6" stroke-width=".18">
<path d="M198.3 26.9l69.5 40.3-69.6-40.2z"/>
<path d="M196.3 19.7l69.5 40.3-69.6-40.2z"/>
<path d="M198.3 26.9l69.5 40.2v.1z"/>
<path d="M196.3 19.7l69.6 40.1-.1 .2z"/>
</g>
<g fill="#ebebf0" stroke="#ebebf0" stroke-width=".18">
<path d="M198.3 26.8l69.6 40.2-69.6-40.1z"/>
<path d="M196.2 19.8l69.6 40.2-69.7-40z"/>
<path d="M198.3 26.9l69.6 40.1-.1 .1z"/>
<path d="M196.1 20l69.7 40-.1 .2z"/>
</g>
<g fill="#f3f3f8" stroke="#f3f3f8" stroke-width=".18">
<path d="M198.2 27l69.5 40.3-69.6-40.2z"/>
<path d="M196.4 19.5l69.5 40.3-69.6-40.1z"/>
<path d="M198.2 27l69.6 40.2-.1 .1z"/>
<path d="M196.4 19.5l69.6 40.2-.1 .1z"/>
</g>
<g fill="#f2f2f6" stroke="#f2f2f6" stroke-width=".18">
<path d="M198.1 27.1l69.6 40.2z"/>
<path d="M196.4 19.5l.2-.1 69.4 40.3z"/>
<path d="M196.6 19.4l69.6 40.2-.2 .1z"/>
</g>
<g fill="#d6d6da" stroke="#d6d6da" stroke-width=".18">
<path d="M198.3 26.7l69.6 40.1z"/>
<path d="M196.1 20.2l69.6 40.2-69.6-40.1z"/>
<path d="M198.3 26.8l69.6 40.1z"/>
<path d="M196.1 20.3l69.6 40.1v.1z"/>
</g>
<g fill="#ececf1" stroke="#ececf1" stroke-width=".18">
<path d="M198 27.2l.1-.1 69.5 40.3z"/>
<path d="M196.6 19.4l.1-.1 69.5 40.3z"/>
<path d="M198.1 27.1l69.6 40.2-.1 .1z"/>
<path d="M196.7 19.3l69.6 40.2-.1 .1z"/>
</g>
<g fill="#e8e8ed" stroke="#e8e8ed" stroke-width=".18">
<path d="M196.7 27.9l1.3-.7 68.3 40.9z"/>
<path d="M196.7 19.3l1.3-.8 68.3 41z"/>
<path d="M198 27.2l69.6 40.2-1.3 .7z"/>
<path d="M198 18.5l69.6 40.2-1.3 .8z"/>
</g>
<g fill="#e4e4e8" stroke="#e4e4e8" stroke-width=".18">
<path d="M196.6 28l69.6 40.2z"/>
<path d="M198 18.5h.1l69.5 40.2z"/>
<path d="M196.7 27.9l69.6 40.2z"/>
<path d="M198.1 18.5l69.6 40.2h-.1z"/>
</g>
<g fill="#cacace" stroke="#cacace" stroke-width=".18">
<path d="M196.5 28l69.6 40.2z"/>
<path d="M198.3 18.5l69.6 40.1z"/>
<path d="M196.6 28l69.6 40.2z"/>
<path d="M198.4 18.5l69.6 40.1z"/>
</g>
<g fill="#bababd" stroke="#bababd" stroke-width=".18">
<path d="M196.5 28l69.6 40.1z"/>
<path d="M198.4 18.5l69.6 40.1z"/>
<path d="M196.5 28l69.6 40.2z"/>
<path d="M198.5 18.5l69.6 40.2z"/>
</g>
<g fill="#a6a6a9" stroke="#a6a6a9" stroke-width=".18">
<path d="M196.1 28.2l69.6 40.1z"/>
<path d="M198.3 18.9l69.6 40.2z"/>
<path d="M196.1 28.3l69.6 40.2z"/>
<path d="M198.3 19l69.6 40.2z"/>
</g>
<g fill="#b7b7bb" stroke="#b7b7bb" stroke-width=".18">
<path d="M196.1 28l69.6 40.2-69.6-40z"/>
<path d="M198.3 19l69.6 40.2z"/>
<path d="M196.1 28.2l69.6 40v.1z"/>
<path d="M198.3 19.1l69.6 40.1z"/>
</g>
<g fill="#cfcfd4" stroke="#cfcfd4" stroke-width=".18">
<path d="M259.9 60.9l.3-.2z"/>
<path d="M259.9 60.9l.3-.1z"/>
<path d="M257.6 62.2l.3-.2z"/>
<path d="M257.6 62.2l.4-.1z"/>
<path d="M259.9 56.2l.3-.2z"/>
<path d="M259.9 56.2l.3-.1z"/>
<path d="M265 63.9l.3-.2z"/>
<path d="M265 63.9l.4-.1z"/>
<path d="M257.6 57.5l.3-.2z"/>
<path d="M257.6 57.5l.4-.1z"/>
<path d="M262.7 65.2l.4-.2z"/>
<path d="M262.7 65.2l.4-.1z"/>
<path d="M265 59.1l.3-.1z"/>
<path d="M265 59.1l.4-.1z"/>
<path d="M262.7 60.5l.4-.2z"/>
<path d="M262.7 60.5l.4-.1z"/>
</g>
<g fill="#c4c4c8" stroke="#c4c4c8" stroke-width=".18">
<path d="M259.9 60.8l.3-.1z"/>
<path d="M257.6 62.2l.3-.2z"/>
<path d="M259.9 56.1l.3-.2z"/>
<path d="M259.9 56.1l.3-.1z"/>
<path d="M265 63.8l.3-.2z"/>
<path d="M265 63.8l.3-.1z"/>
<path d="M257.6 57.4l.3-.2z"/>
<path d="M257.6 57.4l.3-.1z"/>
<path d="M262.7 65.1l.4-.2z"/>
<path d="M262.7 65.1l.4-.1z"/>
<path d="M265 59.1l.3-.2z"/>
<path d="M265 59.1l.3-.1z"/>
<path d="M262.7 60.4l.4-.2z"/>
<path d="M262.7 60.4l.4-.1z"/>
</g>
<g fill="#afafb2" stroke="#afafb2" stroke-width=".18">
<path d="M267.8 67.1l.3 .1-.1 .2z"/>
<path d="M267.9 67h.3l-.1 .2z"/>
<path d="M267.8 67.2l.2 .2-.1 .1z"/>
<path d="M267.9 66.9h.3v.1z"/>
<path d="M267.7 67.3l.2 .2-.2 .2z"/>
<path d="M267.9 66.8l.4-.1-.1 .2z"/>
<path d="M267.9 67l.2 .2z"/>
<path d="M267.8 67.1l.2 .3z"/>
<path d="M267.7 67.3v.4h-.1z"/>
<path d="M267.9 66.9l.3 .1z"/>
<path d="M267.8 67.2l.1 .3z"/>
<path d="M267.9 66.8l.3 .1z"/>
<path d="M267.7 67.3v.4z"/>
<path d="M267.6 67.4l.1-.1-.1 .4z"/>
<path d="M266.3 68.1l1.3-.7v.3z"/>
<path d="M266.3 68.1l1.3-.4-1.3 .8z"/>
<path d="M266.2 68.2l.1 .3-.1 .1z"/>
<path d="M266.2 68.2l.1-.1v.4z"/>
<path d="M266.2 68.2v.4h-.2z"/>
<path d="M266.2 68.2v.4z"/>
<path d="M266.1 68.2l-.1 .4z"/>
<path d="M266.1 68.2l-.1 .4h-.1z"/>
<path d="M266.1 68.1l-.2 .5z"/>
<path d="M266.1 68.1l-.2 .5-.1-.1z"/>
<path d="M266 68.1l-.2 .4z"/>
<path d="M266 68.1l-.2 .4h-.1z"/>
<path d="M266 68l-.3 .5z"/>
<path d="M265.7 68.3l.3-.3-.3 .5z"/>
<path d="M266 68l-.3 .3z"/>
<path d="M267.9 59.2l.4 7.5-.4 .1z"/>
<path d="M265.7 68.2l.3-.2-.3 .3z"/>
<path d="M267.9 59.2l.4-.2v7.7z"/>
<path d="M265.7 60.5l.3 7.5-.3 .2z"/>
<path d="M268.2 58.9l.1 .1-.4 .2z"/>
<path d="M265.7 60.5l.3-.1v7.6z"/>
<path d="M267.9 59.2l.3-.3z"/>
<path d="M268.2 58.8v.1l-.3 .3z"/>
<path d="M268.2 58.8l-.3 .4z"/>
<path d="M268.1 58.7l.1 .1-.3 .3z"/>
<path d="M268.1 58.7l-.2 .4z"/>
<path d="M268 58.6l.1 .1-.3 .4z"/>
<path d="M268 58.6l-.2 .5z"/>
<path d="M267.9 58.6h.1l-.2 .5z"/>
<path d="M267.9 58.6l-.2 .5z"/>
<path d="M267.7 58.7v.4z"/>
<path d="M267.7 58.7l.2-.1-.2 .5z"/>
<path d="M267.6 58.7v.4z"/>
<path d="M267.6 58.7h.1v.4z"/>
<path d="M266.3 59.8l1.3-1.1v.4z"/>
<path d="M266.3 59.5l1.3-.8-1.3 1.1z"/>
<path d="M266.3 59.5l-.1 .4z"/>
<path d="M266.2 59.6v.4z"/>
<path d="M265.7 60.4l.3-.1z"/>
<path d="M266 59.7l.1 .3z"/>
<path d="M265.7 60.2h.3z"/>
<path d="M266.2 59.6l.1-.1-.1 .4z"/>
<path d="M265.9 59.8l.2 .3z"/>
<path d="M265.8 60l.2 .2z"/>
<path d="M265.7 60.4h.3l-.3 .1z"/>
<path d="M266 59.7l.2-.1v.4z"/>
<path d="M265.7 60.2l.3 .1-.3 .1z"/>
<path d="M266 59.7l.1 .3-.2-.2z"/>
<path d="M265.8 60l.2 .2h-.3z"/>
<path d="M265.9 59.8l.2 .3-.3-.1z"/>
</g>
<g fill="none" stroke="#000" stroke-width=".35">
<path d="M198.7 27.7h-.1a.43 .43 0 0 0-.3 .4 .43 .43 0 0 0 .5 .4l.2-.3M198.7 22.9h-.1a.43 .43 0 0 0-.3 .5 .43 .43 0 0 0 .5 .3h.1M198.7 27.7l.3 .5M198.7 22.9l.3 .6M198.9 23.7h.1M199 23.5l-.1 .2M203.5 25.9a.48 .48 0 0 0 .1 .5 .48 .48 0 0 0 .5 .2v-.1M203.6 25.9h-.1M203.6 25.9h.2M203.8 30.6h-.1a.43 .43 0 0 0-.2 .5 .43 .43 0 0 0 .4 .3l.2-.2M203.8 30.6l.3 .6M203.8 25.9l.3 .6"/>
<path d="M257.9 57.1a.43 .43 0 0 0-.3 .5 .43 .43 0 0 0 .4 .3l.2-.2M257.9 57.1l.3 .6M266.2 60l1.5-.9 .2 .1v7.7l-.2 .4-1.5 .9-.2-.2v-7.6zM268.1 58.7l-69.6-40.2h-.5l-1.4 .9-.4 .4-.1 .5v7.7l.1 .4 69.6 40.1M268.1 58.7h-.4l-1.4 .8-.4 .3-.2 .6v7.8l.1 .3M268.1 58.7l.2 .3-.1 7.9-.2 .5-.4 .3-1.4 .9-.4-.1M257.9 61.9a.43 .43 0 0 0-.3 .5 .43 .43 0 0 0 .4 .3l.2-.2M257.9 61.9l.3 .6M263 64.9v-.1a.43 .43 0 0 0-.3 .5 .43 .43 0 0 0 .5 .3l.2-.2M263 60.1a.43 .43 0 0 0-.3 .5 .43 .43 0 0 0 .5 .3l.2-.2M263 64.9l.4 .5M263 60.1l.4 .6"/>
</g>
<path d="M194.6 81.5h75.1v3h-75.1z" fill-rule="evenodd" fill="#ededed"/>
<path d="M194.6 81.5h75.1v26.7h-75.1zM194.6 87.5h75.1M194.6 90.4h75.1M194.6 93.4h75.1M194.6 96.4h75.1M194.6 99.3h75.1M194.6 102.3h75.1M194.6 105.2h75.1M194.6 108.2h75.1" fill="none" stroke="#000" stroke-width=".18"/>
<g font-size="3.5" fill="#bf1a1a">
<text x="220.5" y="175.5">T4</text>
<text x="220.5" y="188.2">2</text>
</g>
<text font-size="3.5" x="135.5" y="181.9">ARM MAIN TUBE</text>
<text font-size="2.8" x="194.5" y="200.9">A</text>
<text font-size="2.6" x="135.5" y="175.5">LIFETRAC v25 - OPEN SOURCE ECOLOGY</text>
<g font-size="2.5">
<text x="194.6" y="80.1">HOLE TABLE</text>
<text x="9.4" y="173.7">NOTES - UNLESS OTHERWISE SPECIFIED</text>
<text x="135.5" y="200.9">1:10</text>
<text x="149.2" y="200.9">mm [in]</text>
<text x="179.4" y="200.9">1 OF 1</text>
<text x="204.1" y="200.9">2026-09-25</text>
</g>
<text font-size="2.4" x="135.5" y="188.2">HSS 6x2x1/4 RECT TUBE (2&quot; x 6&quot; x 1/4&quot;), ASTM A500</text>
<g font-size="2.3">
<text x="210" y="11.1">ISOMETRIC VIEW (REF, NOT TO SCALE)</text>
<text x="21.1" y="64.4" transform="rotate(-90 21.1 64.4)">50.7 [1.995]</text>
<text x="92.7" y="64.8">TOP</text>
<text x="21.1" y="90.7" transform="rotate(-90 21.1 90.7)">152.4 [6.000]</text>
<text x="174.4" y="95.5">RIGHT SIDE</text>
<text x="87.1" y="117.2">1356.5 [53.406]</text>
<text x="91.1" y="122.3">FRONT</text>
<text x="227.4" y="200.9">125a5abd | A (LETTER)</text>
</g>
<g font-size="2.2">
<text x="135.5" y="194.6">SAW CUT + DRILL</text>
<text x="176.6" y="194.6">DEBURR; PRIME + PAINT</text>
<text x="220.5" y="194.6">1356.5 [~53-7/16&quot;]</text>
<text x="250.7" y="194.6">24.54 kg</text>
</g>
<g font-size="2.1">
<text x="9.4" y="11.1">SCALE 1:10 - VIEWS IN THIRD-ANGLE PROJECTION</text>
<text x="195.4" y="83.7">TAG</text>
<text x="202.9" y="83.7">VIEW</text>
<text x="211.9" y="83.7">X</text>
<text x="227.6" y="83.7">Y</text>
<text x="243.4" y="83.7">SIZE</text>
<text x="195.4" y="86.7">A1</text>
<text x="195.4" y="89.6">A2</text>
<text x="202.9" y="86.7">FRONT</text>
<text x="202.9" y="89.6">FRONT</text>
<text x="211.9" y="86.7">50.8 [2.000]</text>
<text x="211.9" y="89.6">50.8 [2.000]</text>
<text x="227.6" y="86.7">36.2 [1.425]</text>
<text x="227.6" y="89.6">116.2 [4.575]</text>
<text x="195.4" y="92.6">A3</text>
<text x="195.4" y="95.5">A4</text>
<text x="202.9" y="92.6">FRONT</text>
<text x="202.9" y="95.5">FRONT</text>
<text x="211.9" y="92.6">150.8 [5.937]</text>
<text x="211.9" y="95.5">150.8 [5.937]</text>
<text x="227.6" y="92.6">36.2 [1.425]</text>
<text x="227.6" y="95.5">116.2 [4.575]</text>
<text x="195.4" y="98.5">A5</text>
<text x="195.4" y="101.5">A6</text>
<text x="202.9" y="98.5">FRONT</text>
<text x="202.9" y="101.5">FRONT</text>
<text x="211.9" y="98.5">1205.7 [47.469] 36.2 [1.425]</text>
<text x="211.9" y="101.5">1205.7 [47.469] 116.2 [4.575]</text>
<text x="195.4" y="104.4">A7</text>
<text x="195.4" y="107.4">A8</text>
<text x="202.9" y="104.4">FRONT</text>
<text x="202.9" y="107.4">FRONT</text>
<text x="211.9" y="104.4">1305.7 [51.406] 36.2 [1.425]</text>
<text x="211.9" y="107.4">1305.7 [51.406] 116.2 [4.575]</text>
</g>
<g font-size="2">
<text x="9.7" y="176.9">1. DIMENSIONS IN MILLIMETRES [INCHES]. DO NOT SCALE DRAWING.</text>
<text x="9.7" y="179.5">2. GENERATED FROM THE OPENSCAD MODEL. IF THIS SHEET AND THE MODEL DISAGREE, THE MODEL GOVERNS. THE</text>
<text x="9.7" y="182.1">GEOMETRY ID IDENTIFIES THE MODEL VERSION.</text>
<text x="9.7" y="184.7">3. SQUARE CUT BOTH ENDS UNLESS SHOWN. CUT LENGTH ±1.5 [±1/16].</text>
<text x="9.7" y="187.3">4. HOLE POSITION ±0.8 [±1/32]. RUNNING DIMENSIONS ARE MEASURED FROM THE LEFT END (0) AS DRAWN.</text>
<text x="9.7" y="189.9">5. 'THRU 2X WALLS' = DRILL THROUGH BOTH WALLS ON ONE AXIS (DRILL PRESS OR JIG).</text>
<text x="9.7" y="192.5">6. DEBURR HOLES AND CUT ENDS. MARK THE PART NUMBER ON EACH PIECE WITH A PAINT PEN.</text>
<text x="135.5" y="207.3">openscad/modules/loader_arm_v2.scad : loader_arm_v2(0, &quot;left&quot;, only=&quot;main_tube&quot;)</text>
<text x="234.3" y="207.3">Loader arms (one per arm)</text>
</g>
<g font-size="1.8" fill="#bf1a1a">
<text x="33.1" y="79.2">A2</text>
<text x="43.1" y="79.2">A4</text>
<text x="148.6" y="79.2">A6</text>
<text x="158.6" y="79.2">A8</text>
<text x="33.1" y="87.2">A1</text>
<text x="43.1" y="87.2">A3</text>
<text x="148.6" y="87.2">A5</text>
<text x="158.6" y="87.2">A7</text>
</g>
<g font-size="1.8">
<text x="225.6" y="80.1">X, Y FROM LOWER-LEFT CORNER OF EACH VIEW</text>
<text x="243.4" y="86.7">Ø12.7 [.500] THRU 2X WALLS</text>
<text x="243.4" y="89.6">Ø12.7 [.500] THRU 2X WALLS</text>
<text x="243.4" y="92.6">Ø12.7 [.500] THRU 2X WALLS</text>
<text x="243.4" y="95.5">Ø12.7 [.500] THRU 2X WALLS</text>
<text x="27.9" y="98.1" transform="rotate(-90 27.9 98.1)">0</text>
<text x="243.4" y="98.5">Ø12.7 [.500] THRU 2X WALLS</text>
<text x="243.4" y="101.5">Ø12.7 [.500] THRU 2X WALLS</text>
<text x="33" y="106.8" transform="rotate(-90 33 106.8)">50.8 [2.000]</text>
<text x="43" y="107.8" transform="rotate(-90 43 107.8)">150.8 [5.937]</text>
<text x="243.4" y="104.4">Ø12.7 [.500] THRU 2X WALLS</text>
<text x="243.4" y="107.4">Ø12.7 [.500] THRU 2X WALLS</text>
<text x="148.5" y="109.9" transform="rotate(-90 148.5 109.9)">1205.7 [47.469]</text>
<text x="158.5" y="109.9" transform="rotate(-90 158.5 109.9)">1305.7 [51.406]</text>
</g>
<g font-size="1.7" fill="#595959">
<text x="135.3" y="172.3">PROJECT</text>
<text x="220.4" y="172.3">PART NO.</text>
<text x="135.3" y="178.6">TITLE</text>
<text x="135.3" y="185">MATERIAL / STOCK</text>
<text x="220.4" y="185">QTY PER MACHINE (COUNTED IN MODEL)</text>
<text x="135.3" y="191.3">PROCESS</text>
<text x="176.5" y="191.3">FINISH</text>
<text x="220.4" y="191.3">CUT LENGTH</text>
<text x="250.5" y="191.3">MASS (CALC)</text>
<text x="135.3" y="197.7">SCALE</text>
<text x="149" y="197.7">UNITS</text>
<text x="164.1" y="197.7">3RD ANGLE</text>
<text x="179.2" y="197.7">SHEET</text>
<text x="194.3" y="197.7">REV</text>
<text x="203.9" y="197.7">REV DATE</text>
<text x="227.2" y="197.7">GEOMETRY ID | SHEET SIZE</text>
<text x="135.3" y="204">SOURCE (OPENSCAD)</text>
<text x="234.1" y="204">USED IN</text>
</g>
</svg>
